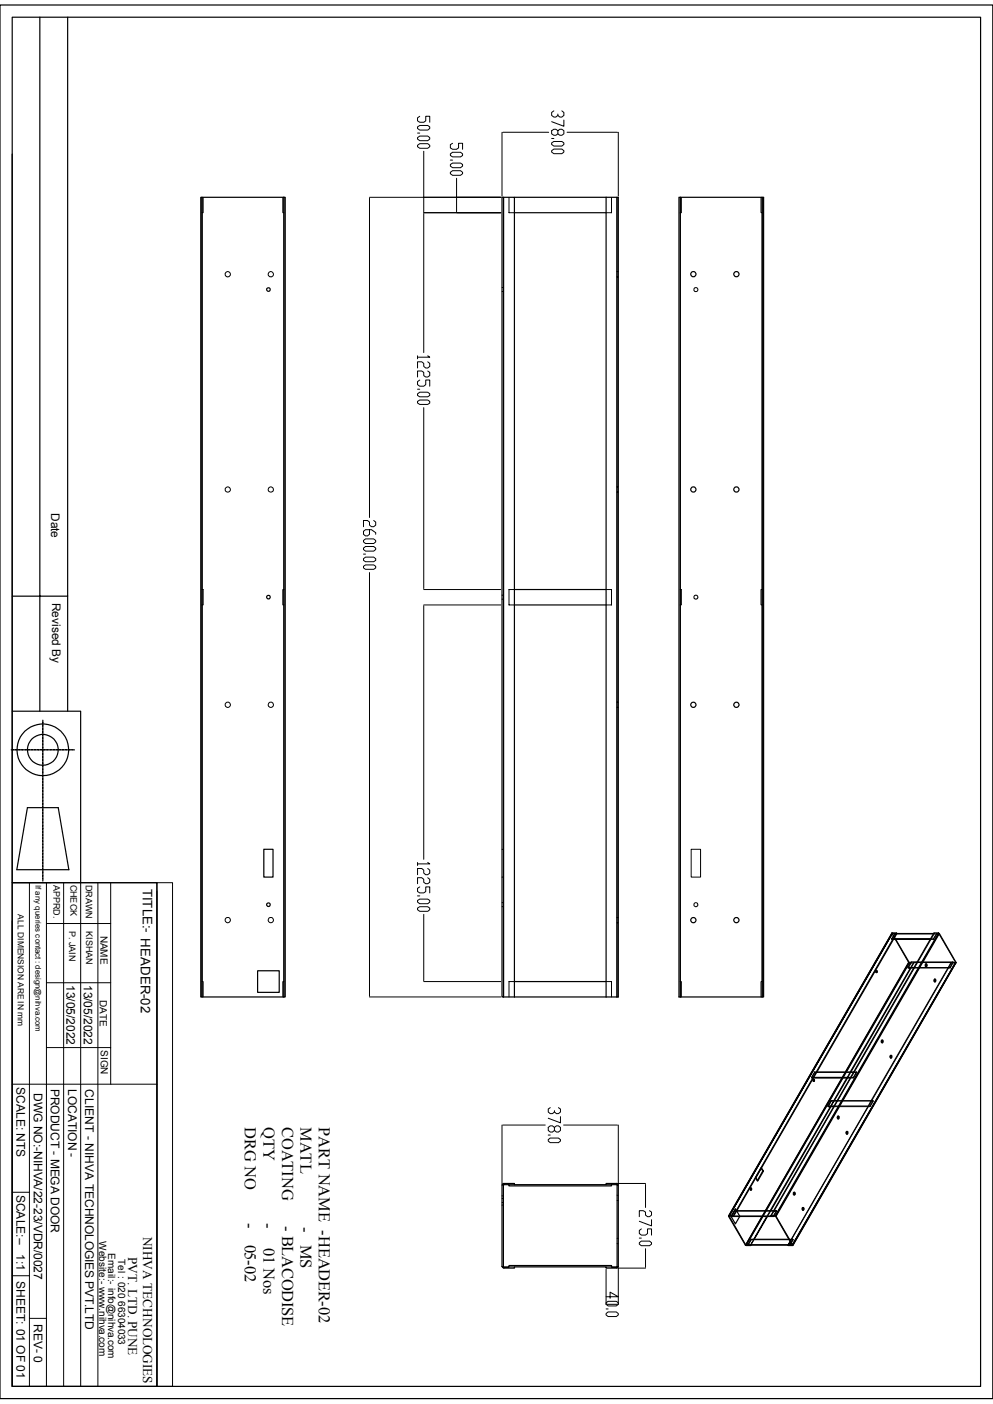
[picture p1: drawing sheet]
<svg xmlns="http://www.w3.org/2000/svg" width="210mm" height="297mm" viewBox="0 0 210 297" stroke-linecap="round" stroke-linejoin="round" font-family="sans-serif">
<g fill="none" stroke="#000" stroke-width=".25">
<path d="M0 1.1h210v294.8h-210zM2.6 3.6h204.8v289.7h-204.8zM8.4 3.6v146.9M14.3 3.6v146.9M2.6 32.6v117.9h14.5v36.2M42.5 41.7h.3v169.2h-.3zM42.8 41.7h17.2M60 41.7h.3v169.2h-.3M60 41.7v169.2M106.2 41.7h.3v169.2h-.3zM106.5 41.7h2.3v169.2M108.8 45h19.4"/>
<path d="M108.8 41.7h19.4M128.2 41.7h2.3v169.2M128.2 41.7v169.2M130.5 41.7h.3v169.2h-24.3M143.9 41.7h17.3v169.2M143.9 41.7h-.3v169.2h17.6M143.9 41.7v169.2M161.2 41.7h.3v169.2h-.3M2.6 126.1h11.7M108.8 128h19.4M108.8 124.7h19.4M2.4 158.6h.3"/>
<path d="M2.6 150.5v36.2M2.8 158.6h.1M2.9 158.6h.4M3.4 158.6h.1M3.6 158.6h.4M4.1 158.6h.1M4.2 158.6h.6M4.9 158.6h.4M5.4 158.6h.1M5.5 158.6h.5M6.1 158.6h.1M6.2 158.6h.4"/>
<path d="M6.7 158.6h.1M6.9 158.6h.4M7.4 158.6h.1M7.5 158.6h.5M8 158.6h.6M8.7 158.6h.1M8.8 158.6h.5M9.1 152.4v.3M9.1 152.8v.6M9.1 153.5h.1M9.1 153.6v.5M9.1 154.1v.1"/>
<path d="M9.1 154.3v.4M9.1 154.8v.1M9.1 154.9v.5M9.1 155.4v.1M9.1 155.6v.4M9.1 156.1v.1M9.1 156.3v.4M9.1 156.8h.1M9.1 156.9v.5M9.1 157.4v.1M9.1 157.6v.4M9.1 158.1v.1"/>
<path d="M9.1 158.2v.5M9.1 158.8h.1M9.1 158.9v.4M9.1 159.4v.1M9.1 159.6v.4M9.4 158.6h.1M9.5 158.6h.4M10 158.6h.1M10.2 158.6h.4M10.7 158.6h.1M10.8 158.6h.5M11.3 158.6h.1"/>
<path d="M11.5 158.6h.4M12 158.6h.1M12.1 158.6h.5M12.7 158.6h.1M12.8 158.6h.6M13.5 158.6h.4M14 158.6h.1M14.1 158.6h.5M14.6 158.6h.1M14.8 158.6h.4M15.3 158.6h.1M15.5 158.6h.2"/>
<path d="M5.8 170.9h6.5l2.3 13.1h-11zM9.1 160.1h.1M9.1 160.2v.5M9.1 160.7v.1M9.1 160.9v.4M9.1 161.4v.6M9.1 162.1h.1M9.1 162.2v.4M9.1 162.7v.1M9.1 162.9v.4M9.1 163.4h.1M9.1 163.5v.5"/>
<path d="M9.1 164v.1M9.1 164.2v.4M9.1 164.7v.1M9.1 164.9v.4M9.1 165.4h.1M9.1 165.5v.4M9.1 166v.1M9.1 166.2v.6M9.1 166.8v.5M9.1 167.3v.1M9.1 167.5v.4M9.1 168v.1"/>
<path d="M9.1 168.2v.4M9.1 168.7h.1M9.1 168.8v.4M9.1 169.3v.1M9.1 169.5v.4M9.1 170v.6M9.1 170.6v.1M9.1 170.8v.4M9.1 171.3v.1M9.1 171.5v.4M9.1 172h.1M9.1 172.1v.5"/>
<path d="M9.1 172.6v.1M9.1 172.8v.4M9.1 173.3v.1M9.1 173.5v.4M9.1 173.9v.1M9.1 174.1v.4M9.1 174.6v.1M9.1 174.8v.5M9.1 175.4v.5M9.1 175.9v.1M9.1 176.1v.4M9.1 176.6v.1"/>
<path d="M9.1 176.8v.4M9.1 177.2v.1M9.1 177.4v.4M9.1 177.9v.1M9.1 178.1v.4M9.1 178.6h.1M9.1 178.7v.5M9.1 179.2v.1M9.1 179.4v.4M9.1 179.9v.1M55.8 179.7h1.9v5.8h-1.9zM2.6 186.7h30.6v106.6h-30.6z"/>
<path d="M2.6 194.8v98.5M9.1 186v.4M9.1 180.1v.4M9.1 180.6h.1M9.1 180.7v.4M9.1 181.2v.1M9.1 181.4v.4M9.1 181.9v.1M9.1 182.1v.4M9.1 182.5v.1M9.1 182.7v.4M9.1 183.2v.1"/>
<path d="M9.1 183.4v.4M9.1 183.9h.1M9.1 184v.4M9.1 184.5v.1M9.1 184.7v.4M9.1 185.2v.1M9.1 185.4v.4M9.1 185.8v.1M188.6 197.4l-34.5 59.8M188.6 197.4h.1M188.7 197.4h.9l-34.5 59.8M188.7 197.4l-34.5 59.8"/>
<path d="M189 198.7h7.8M189 198.6h7.8M189.4 198.7l2.9 4.9-13.4 23.2M189.6 197.4l.1 .1-33.9 58.6M189.7 197.5h7.8M198.5 197.4l.1 .1M198.7 197.5l-34.7 59.8M198.7 197.5l3.5 6.1-34.5 59.8-3.7-6.2M42.8 210.9h17.2M54.5 205.4h4.6v4.5h-4.6zM108.8 207.6h19.4M185.4 205.4v.3"/>
<path d="M192 204.7l.6 .1-12.8 22M192.3 203.6h.1M192.6 204.8h.7M192.7 203.6h-.4l-13.4 23.2M192.7 204.8l-12.7 22M194 203.5h-1.3l-.7 1.2h1.3M195.8 204a.22 .22 0 0 1 .3 .2 .22 .22 0 0 1-.4 .1zM195.9 204l.1 .3-.2 .1M197.7 207.2a.22 .22 0 0 1 .2 .2 .22 .22 0 0 1-.2 .2zM197.7 207.2l.1 .4M197.8 207.6l-.1 .1M202.2 203.7l-34.5 59.8"/>
<path d="M202.2 203.6h.1M172 228h7.8M172.1 228.3l.2 .1-.2 .4zM172.1 227.9h7.8M172.1 228.3v.4M172.8 226.8h7.8M175.6 234.1h.8M175.7 234.1l-12.7 22M176.4 234h-1.3l.5 .1-12.7 22M177.1 232.8h-1.3l-.7 1.2M177.2 236.1l.2 .4-.2 .1M177.2 236.1a.26 .26 0 0 1 .3 .3 .26 .26 0 0 1-.3 .2z"/>
<path d="M178.1 228l-16.2 28.1M178.2 228l-16.2 28.1M179.1 239.4a.26 .26 0 0 1 .2 .2 .26 .26 0 0 1-.2 .3zM179.1 228l-2.7 4.8M179.1 239.4l.1 .3-.1 .2M179.2 228l-2.8 4.8M186.6 220v.5M186.6 220a.23 .23 0 0 1 .2 .3 .23 .23 0 0 1-.3 .2zM186.6 220.5v.1M188.4 223.3l.1 .4M188.4 223.3a.23 .23 0 0 1 .2 .2 .23 .23 0 0 1-.2 .2l-.1-.2zM188.5 223.7l-.1 .1"/>
<path d="M106.2 250.7h.3v17.2h-.3zM106.5 250.4h2.3v.2h19.4v-.2h2.3v.2M106.5 250.4v.2h1.2v.3h21.6v-.3h1.2M106.5 250.4l-.3 .3M106.5 250.6v.1M130.5 250.4l.3 .3M130.5 250.6v.1M130.8 250.7h-.3v17.2M130.8 250.7v17.2M154.1 257.3l3.6 6.1M154.1 257.2v.1M154.2 257.2h9.8"/>
<path d="M154.2 257.2l.5 .1h9.3M154.2 257.3l3.5 6.1M154.3 257.3h-.2M155.5 255.7l1 1.6-1 1.6-.9-1.6zM158.8 251.3v.4M161 247.1l.3 .6M161 247.1l.5 .6M161.2 257.3l-3.5 6.1M161.5 247.7l-1.2 2.1-.4-.7M161.5 247.7h-.2l-1.1 2M162.2 257.3l-2.8 4.9M162.3 257.3l-2.8 4.9"/>
<path d="M163 257.2l34.5-59.8h1l-34.5 59.8M163.6 256.1h-7.8l-.6 1.2M163.7 257.3h-.1M164 257.2v.1M164 257.3h.1M164 257.3l3.6 6.1h.1l-.1 .1M167.9 252.3a.21 .21 0 0 1 .3 .2 .21 .21 0 0 1-.3 .1zM168 252.3v.4M168.1 252.7h-.1M169.8 255.5v-.1a.23 .23 0 0 1 .3 .3 .23 .23 0 0 1-.4 .1zM169.8 255.5l.1 .4M169.9 255.9l-.1 .1"/>
<path d="M106.2 267.9l.3 .3M106.5 267.9v.1M106.5 268h1.2v-.3h21.6v.3h1.2v.3h-2.3v-.3h-19.4v.3h-2.3zM130.5 267.9h.3M130.5 267.9v.1M130.8 267.9l-.3 .3M157.6 263.4l.2 .1M157.8 263.4h.1M158.8 263.4v.1M166.9 262.2h-8.1l-.6 1.1M167.3 262.9l-.3 .4M167.3 263l-.2 .4"/>
<path d="M167.6 263.4h-9.8l9.8 .1M167.6 263.4v.1M167.6 263.4h.1"/>
<circle cx="146.7" cy="58" r=".55"/>
<circle cx="155.8" cy="58" r=".55"/>
<circle cx="56.8" cy="61.2" r=".39"/>
<circle cx="146.7" cy="103.5" r=".55"/>
<circle cx="155.8" cy="103.5" r=".55"/>
<circle cx="56.8" cy="126.3" r=".39"/>
<circle cx="9.1" cy="158.6" r="5.5"/>
<circle cx="9.1" cy="158.6" r="3.3"/>
<circle cx="146.7" cy="149.1" r=".55"/>
<circle cx="155.8" cy="149.1" r=".55"/>
<circle cx="56.8" cy="191.4" r=".39"/>
<circle cx="146.7" cy="194.6" r=".55"/>
<circle cx="155.8" cy="194.6" r=".55"/>
<circle cx="185.4" cy="205.6" r=".17"/>
<circle cx="158.8" cy="251.5" r=".17"/>
</g>
<g fill="none" stroke="#000" stroke-width=".21">
<path d="M88.3 28.2h.5M88.3 26.8l.5-.3h1.7l.4 .3v.4l-.4 .3h-1.7l-.5-.3zM88.3 29.1l.5-.3h1.7l.4 .3v.3l-.4 .4h-1.7l-.5-.4zM88.3 30.7l.5-.3h1.7l.4 .3v.3l-.4 .4h-1.7l-.5-.4zM88.8 24.6l-.5 .3v.7l.5 .3h.8l.4-.3v-1h.9v1.3M89.6 32v9.7M95.2 32.6l.5-.4h1.7l.4 .4v.3l-.4 .3h-1.7l-.5-.3zM95.2 34.8l.5-.3h1.7l.4 .3v.3l-.4 .4h-1.7l-.5-.4zM95.2 36.4l.5-.3h1.7l.4 .3v.3l-.4 .4h-1.7l-.5-.4zM95.2 33.9h.5M95.7 30.3l-.4 .3v.7l.4 .3h.9l.4-.3v-1h.8v1.3M96.6 37.7v4"/>
<path d="M106.2 28v13.5M106.4 28h9.6M116.7 29.3h.4M116.7 30.2l.4-.3h1.7l.5 .3v.4l-.5 .3h-1.7l-.4-.3zM116.7 31.9l.4-.4h1.7l.5 .4v.3l-.5 .3h-1.7l-.4-.3zM117.1 23.5l-.4 .3v.6l.4 .4h.5l.4-.4M118 27.6l.4-.3h.4l.5 .3v.7l-.5 .3h-.4l-.4-.3v-.7l-.4-.3h-.5l-.4 .3v.7l.4 .3h.5l.4-.3M118.8 23.5l.5 .3v.6l-.5 .4h-.4l-.4-.4v-.3M119.3 25.4v1.3l-2.6-1M119.9 28h10.7M130.8 28v13.5M42.7 41.7v169.2"/>
<path d="M43 41.7v3.3h-.3M59.8 41.7v3.3h.3M60.1 41.7v169.2M78.1 41.7h27.8M78.1 42v67.5M89.6 45h16.3M89.6 42v2.8M89.6 45.2v29.4M96.6 42v2.8M106.5 41.7v169.2M107.7 41.7v3.3h1.1M129.3 41.7v3.3h-1.1"/>
<path d="M130.5 41.7v169.2M130.5 57.4h.3M130.5 58.6h.3M143.8 41.7v169.2M144.1 41.7v3.3h-.3M161 41.7v3.3h.2M161.2 41.7v169.2M88.3 75.3v.6M90.5 76.5l.4 .4v.6l-.4 .4h-.5l-.4-.4v-.6l-.4-.4h-.9v1.4M90.5 78.5l.4 .3v.7l-.4 .3h-.5l-.4-.3v-.7l-.4-.3h-.9v1.3M90.5 75.3l.4 .3h-2.6M106.2 60.8h.3"/>
<path d="M106.2 61.7h.3M88.3 82.3h.5M88.3 83.3l.5-.3h1.7l.4 .3v.4l-.4 .2h-1.7l-.5-.2zM88.3 84.9l.5-.3h1.7l.4 .3v.4l-.4 .3h-1.7l-.5-.3zM88.8 80.4l-.5 .3v.7l.5 .3h.8l.4-.3v-1h.9v1.3M89.6 86.2v38.3M76.9 117.2h.4M76.9 114.3l.4-.3h1.7l.5 .3v.3l-.5 .4h-1.7l-.4-.4zM76.9 116l.4-.4h1.7l.5 .4v.2l-.5 .4h-1.7l-.4-.4zM76.9 118.2l.4-.3h1.7l.5 .3v.3l-.5 .3h-1.7l-.4-.3zM76.9 119.8l.4-.3h1.7l.5 .3v.3l-.5 .3h-1.7l-.4-.3zM78.1 112.1v.9l-.4 .4h-.4l-.4-.4v-.6l.4-.3h1.3l.9 .6v.3"/>
<path d="M79 110.1l.5 .3v.7l-.5 .3h-.4l-.5-.3v-.7l-.4-.3h-.8v1.3M130.5 103h.3M130.5 104.1h.3M42.7 124.7h.3v3.3h-.3M60.1 124.7h-.3v3.3h.3M78.1 121.1v89.6M89.6 124.7h16.3M89.6 128h16.3M89.6 128.2v53.6M106.2 125.9h.3M106.2 126.7h.3M108.8 124.7h-1.1v3.3h1.1"/>
<path d="M128.2 124.7h1.1v3.3h-1.1M143.8 124.7h.3v3.3h-.3M161.2 124.7h-.2v3.3h.2M130.5 148.5h.3M130.5 149.6h.3M106.2 179.7h.3M146.2 179.7h2v5.8h-2zM2.6 186.7h30.6M6.2 186.7v106.6M9.8 195.4h13.6M9.8 186.7v106.6M13.5 186.7v106.6"/>
<path d="M17.1 186.7v106.6M20.7 186.7v106.6M23.4 186.7v42.7M33.2 186.7h3.3v106.6h-3.3zM33.2 188.6v104.7M88.3 182.5v.6M88.3 189.5h.5M88.3 190.5l.5-.3h1.7l.4 .3v.3l-.4 .4h-1.7l-.5-.4zM88.3 192.1l.5-.3h1.7l.4 .3v.3l-.4 .4h-1.7l-.5-.4zM88.8 187.6l-.5 .3v.7l.5 .3h.8l.4-.3v-1h.9v1.3M89.6 193.4v14M90.5 183.7l.4 .4v.6l-.4 .3h-.5l-.4-.3v-.6l-.4-.4h-.9v1.3"/>
<path d="M90.5 185.7l.4 .3v.6l-.4 .3h-.5l-.4-.3v-.6l-.4-.3h-.9v1.2M90.5 182.5l.4 .3h-2.6M106.2 185.5h.3M106.2 191h.3M106.2 191.8h.3M130.5 194.1h.3M130.5 195.2h.3M188.6 198.6l.4 .1M188.6 198.6h.4M188.7 197.5l-34.5 59.8 34.6-59.8M188.7 197.5l3.5 6.1M188.7 197.5l.7 1.2"/>
<path d="M188.7 197.5l-34.5 59.8M188.8 197.5l-.2-.1-34.5 59.9M188.8 197.5h.4M189.2 197.5l-.6 1.2M189.2 197.5l-.6 1.1M189.3 197.6h8.8M196.8 198.6h.6M197.4 198.6l-.6 .1M197.5 197.5h.1l-16.9 29.3h.4M197.5 197.4l.1 .1M198.1 197.5l-.7 1.2M198.1 197.5h.6"/>
<path d="M198.1 197.5l-.7 1.1M198.5 197.4l3.6 6.2M9.8 207.9h13.6M42.7 207.6h.3v3.3M60.1 207.6h-.3v3.3M78.1 210.9h27.8M89.6 207.6h16.3M108.8 207.6h-1.1v3.3M128.2 207.6h1.1v3.3M143.8 207.6h.3v3.3M161.2 207.6h-.2v3.3M185.3 205.3h.1"/>
<path d="M185.3 205.7h.1M185.4 205.4h-.2v.3h.2M192.2 203.6l.2 .1M192.2 203.6h.1M192.2 203.6l-34.6 59.8M192.3 203.6l.1 .1M192.4 203.7l-34.6 59.8M192.4 203.7h.9M192.7 203.6l-.6 1.2M192.7 203.5v.1M193.2 203.6l.1 .1-.6 1.1M193.2 203.6l-.6 1.2"/>
<path d="M193.2 203.6h7.9M194 203.5h7.5M195.8 203.9h.1M195.9 204a.26 .26 0 0 0-.2 .2 .26 .26 0 0 0 .2 .3h-.1M197.7 207.1h.1M197.7 207.7h.1M197.7 207.2l-.2 .2 .2 .3M200.9 204.7l.1 .1M201.1 203.6l1 .1M201.1 203.6l-.6 1.2h-7.2M201.2 203.7l-34.5 59.8M201.5 203.5l-.6 1.2h-7.6"/>
<path d="M201.5 203.5l.1 .1M202.1 203.6h.1M202.1 203.6l-34.5 59.8M202.1 203.7l-34.5 59.8M202.1 203.7l-.5-.1-.6 1.2h-.5l-16.3 28.1h.5l-.7 1.2h-.4l-16.3 28.2M202.2 203.7h-.1M2.6 229.4h30.6M9.8 221.6h13.6M106.2 238v12.4M106.4 238h8.9M116.4 234.3l-.4 .3v.6l.4 .4h.4l.5-.4M117.3 238.5l.4-.3h.4l.4 .3v.6l-.4 .4h-.4l-.4-.4v-.6l-.5-.3h-.4l-.4 .3v.6l.4 .4h.4l.5-.4"/>
<path d="M118.1 234.3l.4 .3v.6l-.4 .4h-.4l-.4-.4v-.3M118.5 236.2v1.3l-2.5-.9M119.2 238h11.4M130.8 238v12.4M171.6 227.9l.1 .1h.3M171.6 227.9h.5M172 228.3l-.1 .3 .2 .1M172 228.8h.1M172.3 226.8l-.6 1.2M172.3 226.8h.5M172.3 226.8l-.7 1.1M172.3 226.9h8.9"/>
<path d="M175.6 234.1l.7-1.2h7.9l-.6 1.2h-7.2M175.8 232.8v.1M176.4 232.8l-.6 .1-.6 1.2M176.4 234h7.6v.1M176.4 232.8l-.7 1.3M177.1 232.8h7.5l-.6 1.2M177.3 236.1a.28 .28 0 0 0-.3 .3 .28 .28 0 0 0 .3 .3M178.9 226.8l-.8 1.2M178.9 226.8l-.7 1.2M179.1 239.4h.1M179.1 239.9h.1M179.1 239.4l-.2 .2 .2 .3"/>
<path d="M179.8 226.8l-.7 1.2M179.9 227.9h.6M180 226.8l-.8 1.2M180.5 227.9v.1h-.7M180.6 226.8h.1l-17 29.3h-.1M181.1 226.8l-.6 1.2M181.1 226.8l-.6 1.1M184.6 232.8l.1 .1M186.5 220.6h.1M186.6 220a.26 .26 0 0 0-.3 .3 .26 .26 0 0 0 .3 .3M188.4 223.3a.26 .26 0 0 0-.2 .2 .26 .26 0 0 0 .2 .3M188.4 223.8h.1"/>
<path d="M2.6 252.2h3.6M106.2 253h.3M106.2 254.9h.3M106.2 253.5h.3M106.2 254.4h.3M107.7 250.6h1.1M116 240.1h.4M116 241.1l.4-.4h1.7l.4 .4v.3l-.4 .3h-1.7l-.4-.3zM128.2 250.6h1.1M130.5 252.9h.3M130.5 254h.3M130.7 250.4h5.8"/>
<path d="M135.6 260l-.4 .3v.6l.4 .4h.9l.4-.4v-.9h.9v1.3M136.5 250.6v4.8M137.4 256.1l.4 .3v.6l-.4 .4h-.5l-.4-.4v-.6l-.4-.3h-.9v1.3M137.8 258v1.3l-2.6-.9M155.4 256.1l-.7 1.2M155.4 256.2h8.9M155.8 256.1h-.4l-.7 1.2M158.8 251.3h.1M158.8 251.8h.1M158.8 251.3l-.2 .2 .2 .2M159.8 249.1l.5 .7M160.2 249.7l-.1 .1"/>
<path d="M161 247.1l-1.2 2 1.2-2M161.9 256.1l-.7 1.2M162 256.1l-.8 1.2M162.9 256.1l-.7 1.2M163 256.1l-.7 1.2M164 257.3l34.5-59.8-34.5 59.8M164.2 256.1l-.5 1.2M164.2 256.1l-.7 1.2M164.2 256.1h-.5l-.6 1.2M167.9 252.2h.1M167.9 252.8h.1M168 252.3v-.1a.28 .28 0 0 0-.2 .3 .28 .28 0 0 0 .2 .3"/>
<path d="M169.8 255.4h.1M169.8 256h.1M169.8 255.5v-.1a.29 .29 0 0 0-.2 .3 .29 .29 0 0 0 .2 .3M2.6 269.9h3.6M6.2 278.9h3.6M107.7 268h1.1M128.2 268h1.1M128.2 274.3h2.6l-1.8-1v1.4M128.2 268.5v7.4M128.2 276.9h.4M128.2 275.6l.4-.3h1.7l.5 .3v.3l-.5 .4h-1.7l-.4-.4zM128.2 277.9l.4-.4h1.7l.5 .4v.3l-.5 .3h-1.7l-.4-.3z"/>
<path d="M128.4 275.9h2.2M130.5 262h.3M130.5 263.1h.3M130.7 268.3h5.8M130.8 268.2v7.7M135.2 262.9l.4-.3h1.8l.4 .3v.3l-.4 .3h-1.8l-.4-.3zM135.2 261.9h.4M136.5 264.2v3.9M158.8 262.2l.1 .1M159.4 262.3l-.7 1.1M159.4 262.3h7.9M159.4 262.3h-.5l-.7 1.1"/>
<path d="M159.4 262.2v.1M159.5 262.2l-.7 1.2M166.9 262.2h.8M167.3 262.3h.5l-.5 .7M167.3 262.3l-.7 1.1M167.8 262.3l-.1-.1-.4 .7"/>
<circle cx="48.2" cy="58" r=".55"/>
<circle cx="57.3" cy="58" r=".55"/>
<circle cx="147.2" cy="61.3" r=".42"/>
<circle cx="48.2" cy="103.6" r=".54"/>
<circle cx="57.3" cy="103.6" r=".54"/>
<circle cx="147.2" cy="126.3" r=".42"/>
<circle cx="48.2" cy="149.1" r=".55"/>
<circle cx="57.3" cy="149.1" r=".55"/>
<circle cx="48.2" cy="194.6" r=".55"/>
<circle cx="57.3" cy="194.6" r=".55"/>
<circle cx="147.2" cy="191.4" r=".42"/>
</g>
<g fill="#000">
<path d="M106.2 28l.2-.1zM130.6 27.9l.2 .1zM78.1 41.7l.1 .3zM89.6 45l.1 .2zM89.6 44.8v.2zM89.6 41.7l.1 .3zM96.5 44.8l.1 .2zM96.6 41.7v.3zM89.6 124.5v.2zM89.6 128l.1 .2zM78.1 210.7v.2zM89.6 207.4v.2z"/>
<path d="M106.2 238h.2zM130.6 238h.2zM136.5 250.4v.2zM128.2 275.9h.2zM130.6 275.9h.2zM136.5 268.1v.2z"/>
</g>
<g font-size="3.5">
<text x="51.8" y="238.5" transform="rotate(90 51.8 238.5)">DRG NO</text>
<text x="55.7" y="238.4" transform="rotate(90 55.7 238.4)">QTY</text>
<text x="59.6" y="238.4" transform="rotate(90 59.6 238.4)">COATING</text>
<text x="63.5" y="238.5" transform="rotate(90 63.5 238.5)">MATL</text>
<text x="67.4" y="238.5" transform="rotate(90 67.4 238.5)">PART NAME -HEADER-02</text>
<text x="51.8" y="258.7" transform="rotate(90 51.8 258.7)">-</text>
<text x="51.8" y="263.3" transform="rotate(90 51.8 263.3)">05-02</text>
<text x="55.7" y="258.8" transform="rotate(90 55.7 258.8)">-</text>
<text x="59.6" y="259.3" transform="rotate(90 59.6 259.3)">- BLACODISE</text>
<text x="63.5" y="259.5" transform="rotate(90 63.5 259.5)">-</text>
<text x="63.5" y="263.3" transform="rotate(90 63.5 263.3)">MS</text>
<text x="55.7" y="264.1" transform="rotate(90 55.7 264.1)">01 Nos</text>
</g>
<g font-size="2.8">
<text x="30.2" y="188" transform="rotate(90 30.2 188)">TITLE:- HEADER-02</text>
<text x="30.3" y="261.6" transform="rotate(90 30.3 261.6)">NIHVA TECHNOLOGIES</text>
<text x="27.1" y="265.9" transform="rotate(90 27.1 265.9)">PVT. LTD. PUNE</text>
</g>
<g font-size="2.5">
<text x="10.8" y="108.5" transform="rotate(90 10.8 108.5)">Date</text>
<text x="11" y="127.5" transform="rotate(90 11 127.5)">Revised By</text>
<text x="14.1" y="208.4" transform="rotate(90 14.1 208.4)">13/05/2022</text>
<text x="17.7" y="208.3" transform="rotate(90 17.7 208.3)">13/05/2022</text>
<text x="3.5" y="230" transform="rotate(90 3.5 230)">SCALE: NTS</text>
<text x="7.2" y="231.2" transform="rotate(90 7.2 231.2)">DWG NO:-NIHVA/22-23/VDR/0027</text>
<text x="10.8" y="230.3" transform="rotate(90 10.8 230.3)">PRODUCT - MEGA DOOR</text>
<text x="14.4" y="230.3" transform="rotate(90 14.4 230.3)">LOCATION -</text>
<text x="18" y="230.4" transform="rotate(90 18 230.4)">CLIENT - NIHVA TECHNOLOGIES PVT.LTD</text>
<text x="3.5" y="252.7" transform="rotate(90 3.5 252.7)">SCALE:--</text>
<text x="3.5" y="265.3" transform="rotate(90 3.5 265.3)">1:1</text>
<text x="3.5" y="271" transform="rotate(90 3.5 271)">SHEET: 01 OF 01</text>
<text x="7.2" y="280" transform="rotate(90 7.2 280)">REV- 0</text>
</g>
<g font-size="2.1">
<text x="21.3" y="197.9" transform="rotate(90 21.3 197.9)">NAME</text>
<text x="21.1" y="211.5" transform="rotate(90 21.1 211.5)">DATE</text>
<text x="21.3" y="222.1" transform="rotate(90 21.3 222.1)">SIGN</text>
<text x="21" y="262.6" transform="rotate(90 21 262.6)">Website:- www.nihva.com</text>
<text x="22.9" y="265" transform="rotate(90 22.9 265)">Email:- info@nihva.com</text>
<text x="25" y="266.3" transform="rotate(90 25 266.3)">Tel : 020 66304033</text>
</g>
<g font-size="1.9">
<text x="11.3" y="187.2" transform="rotate(90 11.3 187.2)">APPRD.</text>
<text x="14.9" y="187.1" transform="rotate(90 14.9 187.1)">CHECK</text>
<text x="18.1" y="187.2" transform="rotate(90 18.1 187.2)">DRAWN</text>
<text x="14.6" y="196.9" transform="rotate(90 14.6 196.9)">P. JAIN</text>
<text x="18.2" y="197" transform="rotate(90 18.2 197)">KISHAN</text>
</g>
<text font-size="1.8" x="3.8" y="193.4" transform="rotate(90 3.8 193.4)">ALL DIMENSION ARE IN mm</text>
<text font-size="1.7" x="7.5" y="187.2" transform="rotate(90 7.5 187.2)">If any queries contact : design@nihva.com</text>
</svg>
